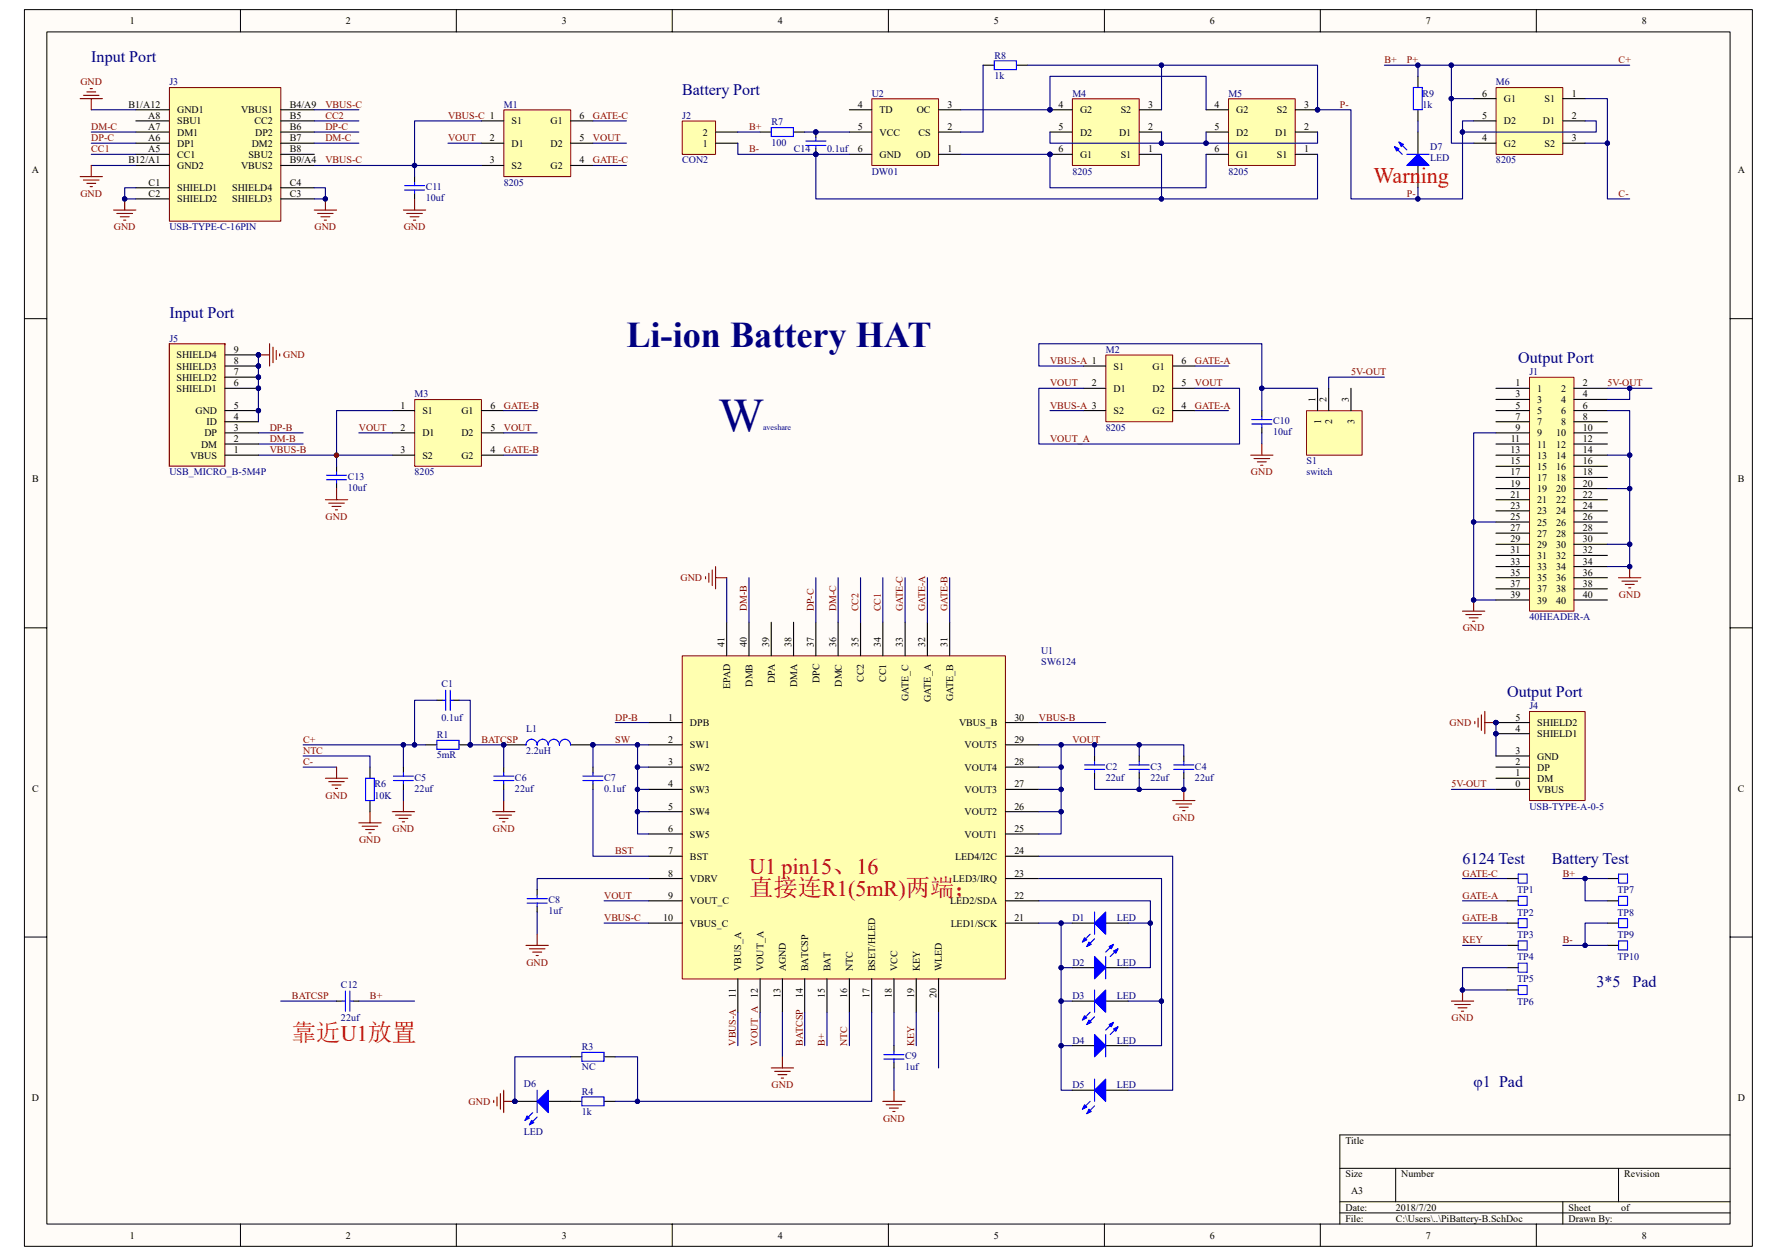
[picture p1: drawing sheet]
<svg xmlns="http://www.w3.org/2000/svg" width="297mm" height="210mm" viewBox="0 0 297 210" stroke-linecap="round" stroke-linejoin="round" font-family="sans-serif">
<path d="M4.1 1.6h288.8v206.8h-288.8z" fill="#fffcf8"/>
<path d="M4.1 1.6h288.8v206.8h-288.8z" fill="none" stroke="#000" stroke-width=".17"/>
<path d="M7.8 5.4h281.4v199.2h-281.4z" fill="#fffcf8"/>
<g fill="none" stroke="#000" stroke-width=".17">
<path d="M7.8 5.3h281.4v199.3h-281.4zM40.2 1.6v3.7M76.3 1.6v3.7M112.4 1.6v3.7M148.5 1.6v3.7M184.6 1.6v3.7M220.7 1.6v3.7M256.8 1.6v3.7M4.1 53.3h3.7M289.2 53.3h3.7M4.1 105h3.7M289.2 105h3.7"/>
<path d="M4.1 156.7h3.7M289.2 156.7h3.7M224 195.3h65.2M233.3 195.3v5.6M270.5 195.3v5.6M289.2 189.7h-65.2v14.9M40.2 204.6v3.8M76.3 204.6v3.8M112.4 204.6v3.8M148.5 204.6v3.8M184.6 204.6v3.8M220.7 204.6v3.8"/>
<path d="M224 200.9h65.2M224 202.8h65.2M256.8 204.6v3.8M261.2 200.9v3.7"/>
</g>
<circle cx="56.2" cy="76.1" r=".36" fill="#000080" stroke="#000080" stroke-width=".17"/>
<path d="M114.1 109.7h54v54h-54z" fill="#ffffb0"/>
<path d="M114 109.6h54.1v54.1h-54.1z" fill="none" stroke="#800000" stroke-width=".17"/>
<g fill="none" stroke="#000" stroke-width=".19">
<path d="M121.5 104v5.6M125.2 104v5.6M128.9 104v5.6M132.6 104v5.6M136.4 104v5.6M140.1 104v5.6M143.8 104v5.6M147.6 104v5.6M151.3 104v5.6M155 104v5.6M158.7 104v5.6M108.4 120.8h5.6"/>
<path d="M108.4 124.5h5.6M108.4 128.2h5.6M108.4 132h5.6M108.4 135.7h5.6M108.4 139.4h5.6M168.1 120.8h5.5M168.1 124.5h5.5M168.1 128.2h5.5M168.1 132h5.5M168.1 135.7h5.5M168.1 139.4h5.5M108.4 143.2h5.6"/>
<path d="M108.4 146.9h5.6M108.4 150.6h5.6M108.4 154.3h5.6M168.1 143.2h5.5M168.1 146.9h5.5M168.1 150.6h5.5M168.1 154.3h5.5M123.3 163.6v5.6M127.1 163.6v5.6M130.8 163.6v5.6M134.5 163.6v5.6M138.2 163.6v5.6"/>
<path d="M142 163.6v5.6M145.7 163.6v5.6M149.4 163.6v5.6M153.2 163.6v5.6M156.9 163.6v5.6"/>
</g>
<path d="M255.7 63.1h7.4v39.1h-7.4z" fill="#ffffb0"/>
<path d="M255.7 63.1h7.4v39.1h-7.4z" fill="none" stroke="#800000" stroke-width=".17"/>
<g fill="none" stroke="#000" stroke-width=".19">
<path d="M250.1 64.9h5.5M250.1 66.8h5.5M250.1 68.6h5.5M250.1 70.5h5.5M250.1 72.4h5.5M250.1 74.2h5.5M250.1 76.1h5.5M250.1 78h5.5M250.1 79.8h5.5M263.1 64.9h5.6M263.1 66.8h5.6M263.1 68.6h5.6"/>
<path d="M263.1 70.5h5.6M263.1 72.4h5.6M263.1 74.2h5.6M263.1 76.1h5.6M263.1 78h5.6M263.1 79.8h5.6M250.1 81.7h5.5M250.1 83.5h5.5M250.1 85.4h5.5M250.1 87.3h5.5M250.1 89.1h5.5M250.1 91h5.5"/>
<path d="M250.1 92.9h5.5M250.1 94.7h5.5M250.1 96.6h5.5M250.1 98.4h5.5M263.1 81.7h5.6M263.1 83.5h5.6M263.1 85.4h5.6M263.1 87.3h5.6M263.1 89.1h5.6M263.1 91h5.6M263.1 92.9h5.6M263.1 94.7h5.6"/>
<path d="M263.1 96.6h5.6M263.1 98.4h5.6M73 117.1h1M75.8 117.1h.9M250.1 100.3h5.5M263.1 100.3h5.6M71.2 124.5h1.8M76.7 124.5h1.9M84.2 124.5h3.7M95.4 124.5h3.7M99.1 128.2v1M99.1 131v1"/>
<path d="M95.4 176.7h1.9M101 176.7h1.8M95.4 184.1h1.9M101 184.1h1.8"/>
</g>
<g fill="none" stroke="#000080" stroke-width=".19">
<path d="M250.1 72.4h-3.8v14.9h3.8M268.7 68.6h3.7v7.5h-3.7M268.7 64.9h3.7v1.9h-3.7M272.4 76.1v5.6h-3.7M272.4 64.9h3.7M121.5 96.6v7.4M136.4 96.6v7.4M140.1 96.6v7.4M143.8 96.6v7.4M147.6 96.6v7.4M246.3 87.3v13h3.8M272.4 81.7v9.3h-3.7"/>
<path d="M272.4 91v3.7h-3.7M50.7 128.2h5.6M99.1 132v11.2h9.3M106.6 128.2v3.8h1.8M106.6 132v3.7h1.8M106.6 135.7v3.7h1.8M106.6 124.5h-7.5v3.7M108.4 124.5h-1.8v3.7h1.8M173.6 128.2h3.8M173.6 132h3.8M173.6 135.7h3.8M173.6 124.5h3.8v14.9h-3.8"/>
<path d="M177.4 124.5h20.5v1.9M183 130.1v1.9h14.9v-1.9M183 124.5v1.9M190.4 124.5v1.9M190.4 130.1v1.9M89.8 152.5v3.7M101 150.6h7.4M101 154.3h7.4M108.4 146.9h-18.6v1.8M173.6 150.6h18.7v3.7M173.6 146.9h20.6v27.9h-5.6M173.6 154.3h3.8"/>
<path d="M173.6 143.2h22.4v39.1h-7.4M179.2 154.3h-1.8v28h1.8M188.6 154.3h3.7v7.5h-3.7M95.4 176.7h-9.3v7.4M130.8 169.2v7.5M134.5 169.2v5.6M138.2 169.2v5.6M142 169.2v5.6M149.4 169.2v5.6M149.4 178.5v3.8M177.4 161.8h1.8M177.4 167.4h1.8"/>
<path d="M177.4 174.8h1.8M188.6 167.4h5.6"/>
</g>
<g fill="#000080" stroke="#000080" stroke-width=".17">
<circle cx="272.4" cy="76.1" r=".36"/>
<circle cx="272.4" cy="81.7" r=".36"/>
<circle cx="272.4" cy="91" r=".36"/>
<circle cx="272.4" cy="94.7" r=".36"/>
<circle cx="246.3" cy="87.3" r=".37"/>
<circle cx="246.3" cy="100.3" r=".37"/>
<circle cx="272.4" cy="64.9" r=".36"/>
<circle cx="78.6" cy="124.5" r=".36"/>
<circle cx="84.2" cy="124.5" r=".36"/>
<circle cx="99.1" cy="124.5" r=".36"/>
<circle cx="106.6" cy="128.2" r=".36"/>
<circle cx="106.6" cy="124.5" r=".36"/>
<circle cx="106.6" cy="132" r=".36"/>
<circle cx="106.6" cy="135.7" r=".36"/>
<circle cx="86.1" cy="184.1" r=".36"/>
<circle cx="177.4" cy="154.3" r=".36"/>
<circle cx="177.4" cy="161.8" r=".36"/>
<circle cx="177.4" cy="167.4" r=".36"/>
<circle cx="177.4" cy="174.8" r=".36"/>
<circle cx="192.3" cy="154.3" r=".36"/>
<circle cx="194.1" cy="167.4" r=".36"/>
<circle cx="177.4" cy="135.7" r=".36"/>
<circle cx="177.4" cy="132" r=".36"/>
<circle cx="177.4" cy="128.2" r=".36"/>
<circle cx="177.4" cy="124.5" r=".36"/>
<circle cx="183" cy="124.5" r=".36"/>
<circle cx="190.4" cy="124.5" r=".36"/>
<circle cx="197.9" cy="132" r=".36"/>
<circle cx="190.4" cy="132" r=".36"/>
</g>
<g fill="none" stroke="#800000" stroke-width=".19">
<path d="M117.9 96.4v.4M118.5 95.8v1.5M119.1 95.3v2.6M119.6 96.6h1.9M119.6 94.7v3.7M270.5 96.6h3.8M271.1 97.2h2.6M271.7 97.7h1.5M272.2 98.3h.4M272.4 94.7v1.9M244.5 102.2h3.7M245 102.7h2.6"/>
<path d="M245.6 103.3h1.5M246.1 103.9h.4M246.3 100.3v1.9M54.4 130.1h3.7M54.9 130.7h2.6M55.5 131.2h1.5M56.1 131.8h.3M56.3 128.2v1.9M65.6 135.7h3.7M66.1 136.3h2.6M66.7 136.8h1.5M67.2 137.4h.4"/>
<path d="M67.4 133.8v1.9M82.3 135.7h3.8M82.9 136.3h2.6M83.5 136.8h1.4M84 137.4h.4M84.2 133.8v1.9M196 133.8h3.7M196.6 134.4h2.6M197.1 135h1.5M197.7 135.5h.4M197.9 132v1.8M87.9 158.1h3.7"/>
<path d="M88.5 158.6h2.6M89 159.2h1.5M89.6 159.7h.4M89.8 156.2v1.9M128.9 178.5h3.7M129.5 179.1h2.6M130 179.7h1.5M130.8 176.7v1.8M82.5 184v.3M83.1 183.4v1.5M83.6 182.8v2.6M84.2 184.1h1.9"/>
<path d="M84.2 182.3v3.7M130.6 180.2h.4M147.6 184.1h3.7M148.1 184.7h2.6M148.7 185.3h1.5M149.2 185.8h.4M149.4 182.3v1.8"/>
</g>
<path d="M74 117.1h.5M74.5 115.4v3.4M75.3 117.1h.5M75.3 115.4v3.4M73 123.8h3.7v1.5h-3.7zM87.9 124.5a.94 .94 0 0 1 1-.9 .95 .95 0 0 1 .9 .9 .94 .94 0 0 1 .9-.9 .95 .95 0 0 1 .9 .9 .94 .94 0 0 1 1-.9 .95 .95 0 0 1 .9 .9 .93 .93 0 0 1 .9-.9 .93 .93 0 0 1 1 .9M97.4 129.8h3.4M97.4 130.5h3.4M99.1 129.2v.6M99.1 130.5v.5M97.3 175.9h3.7v1.5h-3.7zM97.3 183.4h3.7v1.5h-3.7z" fill="none" stroke="#00f" stroke-width=".19"/>
<path d="M84.2 18.4h11.2v11.1h-11.2z" fill="#ffffb0"/>
<path d="M84.2 18.4h11.2v11.1h-11.2z" fill="none" stroke="#800000" stroke-width=".17"/>
<path d="M80.5 23.9h3.7M80.5 20.2h3.7M80.5 27.7h3.7M95.4 23.9h3.7M95.4 20.2h3.7M95.4 27.7h3.7" fill="none" stroke="#000" stroke-width=".19"/>
<path d="M74.9 23.9h5.6M99.1 27.7h5.6M99.1 20.2h5.6M151.3 96.6v7.4" fill="none" stroke="#000080" stroke-width=".19"/>
<path d="M184.9 59.4h11.1v11.1h-11.1z" fill="#ffffb0"/>
<path d="M184.8 59.4h11.2v11.1h-11.2z" fill="none" stroke="#800000" stroke-width=".17"/>
<path d="M181.1 64.9h3.7M181.1 61.2h3.7M181.1 68.6h3.7M196 64.9h3.7M196 61.2h3.7M196 68.6h3.7" fill="none" stroke="#000" stroke-width=".19"/>
<path d="M175.5 68.6h5.6M181.1 64.9h-7.5v9.3h33.6v-9.3h-7.5M199.7 68.6h5.6M199.7 61.2h5.6M231.4 63.1h-9.3v1.8M155 96.6v7.4M67.4 124.5v3.7" fill="none" stroke="#000080" stroke-width=".19"/>
<circle cx="67.4" cy="124.5" r=".36" fill="#000080" stroke="#000080" stroke-width=".17"/>
<path d="M218.4 68.7h9.3v7.4h-9.3z" fill="#ffffb0"/>
<path d="M218.4 68.7h9.3v7.4h-9.3z" fill="none" stroke="#800000" stroke-width=".17"/>
<g fill="none" stroke="#000" stroke-width=".19">
<path d="M220.2 64.9v3.7M222.1 64.9v3.7M225.8 64.9v3.7M67.4 128.2v1M67.4 131v1M84.2 128.2v1M84.2 131v1M183 126.4v.9M183 129.2v.9M190.4 126.4v.9M190.4 129.2v.9M197.9 126.4v.9"/>
<path d="M197.9 129.2v.9M89.8 148.7v1M89.8 151.5v1M179.2 154.3h3.8M184.8 154.3h3.8M149.4 174.8v.9M149.4 177.6v.9"/>
</g>
<path d="M73 117.1h-3.7v7.4h-18.6M67.4 132v1.8M84.2 132v1.8M156.9 169.2v9.3" fill="none" stroke="#000080" stroke-width=".19"/>
<g fill="#000080" stroke="#000080" stroke-width=".17">
<circle cx="67.4" cy="124.5" r=".36"/>
<circle cx="69.3" cy="124.5" r=".36"/>
</g>
<g fill="none" stroke="#00f" stroke-width=".19">
<path d="M65.8 130.5h3.3M65.8 129.8h3.3M67.4 129.2v.6M67.4 130.5v.5M82.5 130.5h3.4M82.5 129.8h3.4M84.2 129.2v.6M84.2 130.5v.5M181.3 128.6h3.4M181.3 127.9h3.4M183 127.3v.6M183 128.6v.6"/>
<path d="M188.7 128.6h3.4M188.7 127.9h3.4M190.4 127.3v.6M190.4 128.6v.6M196.2 128.6h3.4M196.2 127.9h3.4M197.9 127.3v.6M197.9 128.6v.6M88.1 151h3.4M88.1 150.2h3.4M89.8 149.7v.5M89.8 151v.5"/>
<path d="M147.7 177.1h3.4M147.7 176.3h3.4M149.4 175.7v.6M149.4 177.1v.5"/>
</g>
<path d="M183 154.3l1.8-1.8v3.7z" fill="#00f"/>
<path d="M182.2 156.2l-1.3 1.3M183 157l-1.3 1.2M183 154.3l1.8-1.8v3.7z" fill="none" stroke="#00f" stroke-width=".19"/>
<path d="M181.3 156.8l.4 .3-.8 .4z" fill="#00f"/>
<path d="M181.3 156.8l.4 .3-.8 .4z" fill="none" stroke="#00f" stroke-width=".19"/>
<path d="M182 157.5l.4 .4-.7 .3z" fill="#00f"/>
<path d="M182 157.5l.4 .4-.7 .3zM183 152.5v3.7" fill="none" stroke="#00f" stroke-width=".19"/>
<path d="M179.2 167.4h3.8M184.8 167.4h3.8" fill="none" stroke="#000" stroke-width=".19"/>
<path d="M183 167.4l1.8-1.9v3.7z" fill="#00f"/>
<path d="M182.2 169.2l-1.3 1.3M183 170l-1.3 1.3M183 167.4l1.8-1.9v3.7z" fill="none" stroke="#00f" stroke-width=".19"/>
<path d="M181.3 169.8l.4 .4-.8 .3z" fill="#00f"/>
<path d="M181.3 169.8l.4 .4-.8 .3z" fill="none" stroke="#00f" stroke-width=".19"/>
<path d="M182 170.5l.4 .4-.7 .4z" fill="#00f"/>
<path d="M182 170.5l.4 .4-.7 .4zM183 165.5v3.7" fill="none" stroke="#00f" stroke-width=".19"/>
<path d="M179.2 182.3h3.8M184.8 182.3h3.8" fill="none" stroke="#000" stroke-width=".19"/>
<path d="M183 182.3l1.8-1.9v3.7z" fill="#00f"/>
<path d="M182.2 184.1l-1.3 1.3M183 184.9l-1.3 1.3M183 182.3l1.8-1.9v3.7z" fill="none" stroke="#00f" stroke-width=".19"/>
<path d="M181.3 184.7l.4 .4-.8 .3z" fill="#00f"/>
<path d="M181.3 184.7l.4 .4-.8 .3z" fill="none" stroke="#00f" stroke-width=".19"/>
<path d="M182 185.4l.4 .4-.7 .4z" fill="#00f"/>
<path d="M182 185.4l.4 .4-.7 .4zM183 180.4v3.7" fill="none" stroke="#00f" stroke-width=".19"/>
<path d="M179.2 174.8h3.8M184.8 174.8h3.8" fill="none" stroke="#000" stroke-width=".19"/>
<path d="M183 173l1.8 1.8-1.8 1.9z" fill="#00f"/>
<path d="M183 173l1.8 1.8-1.8 1.9zM186.1 170.9l-1.3 1.3M186.9 171.7l-1.3 1.3" fill="none" stroke="#00f" stroke-width=".19"/>
<path d="M186.1 172l.8-.3-.4 .7z" fill="#00f"/>
<path d="M186.1 172l.8-.3-.4 .7z" fill="none" stroke="#00f" stroke-width=".19"/>
<path d="M185.4 171.3l.7-.4-.3 .8z" fill="#00f"/>
<path d="M184.8 173v3.7M185.4 171.3l.7-.4-.3 .8z" fill="none" stroke="#00f" stroke-width=".19"/>
<path d="M179.2 161.8h3.8M184.8 161.8h3.8" fill="none" stroke="#000" stroke-width=".19"/>
<path d="M183 159.9l1.8 1.9-1.8 1.8z" fill="#00f"/>
<path d="M183 159.9l1.8 1.9-1.8 1.8zM186.1 157.9l-1.3 1.3M186.9 158.6l-1.3 1.3" fill="none" stroke="#00f" stroke-width=".19"/>
<path d="M186.1 159l.8-.4-.4 .8z" fill="#00f"/>
<path d="M186.1 159l.8-.4-.4 .8z" fill="none" stroke="#00f" stroke-width=".19"/>
<path d="M185.4 158.2l.7-.3-.3 .7z" fill="#00f"/>
<path d="M184.8 159.9v3.7M185.4 158.2l.7-.3-.3 .7z" fill="none" stroke="#00f" stroke-width=".19"/>
<path d="M86.1 184.1h3.7M91.6 184.1h3.8" fill="none" stroke="#000" stroke-width=".19"/>
<circle cx="86.1" cy="184.1" r=".36" fill="#000080" stroke="#000080" stroke-width=".17"/>
<path d="M89.8 184.1l1.8-1.8v3.7z" fill="#00f"/>
<path d="M89 186l-1.2 1.3M89.8 184.1l1.8-1.8v3.7zM89.8 186.8l-1.3 1.2" fill="none" stroke="#00f" stroke-width=".19"/>
<path d="M88.1 186.6l.4 .3-.7 .4z" fill="#00f"/>
<path d="M88.1 186.6l.4 .3-.7 .4z" fill="none" stroke="#00f" stroke-width=".19"/>
<path d="M88.9 187.3l.3 .4-.7 .3z" fill="#00f"/>
<path d="M88.9 187.3l.3 .4-.7 .3zM89.8 182.3v3.7" fill="none" stroke="#00f" stroke-width=".19"/>
<circle cx="86.1" cy="184.1" r=".36" fill="#000080" stroke="#000080" stroke-width=".17"/>
<path d="M28.3 14.7h18.6v22.3h-18.6z" fill="#ffffb0"/>
<path d="M28.3 14.6h18.6v22.4h-18.6z" fill="none" stroke="#800000" stroke-width=".17"/>
<g fill="none" stroke="#000" stroke-width=".19">
<path d="M22.7 18.4h5.6M46.9 18.4h5.6M22.7 20.2h5.6M22.7 22.1h5.6M22.7 23.9h5.6M22.7 25.8h5.6M22.7 31.4h5.6M22.7 33.3h5.6M22.7 27.7h5.6M46.9 20.2h5.6M46.9 22.1h5.6M46.9 23.9h5.6"/>
<path d="M46.9 25.8h5.6M46.9 31.4h5.6M46.9 33.3h5.6M46.9 27.7h5.6M69.3 29.5v1M69.3 32.3v1M210.9 68.6v1M210.9 71.4v1M61.8 128.2v1.9M61.8 133.8v1.9M251.9 146.9h1.9M251.9 150.6h1.9"/>
<path d="M251.9 154.3h1.9M251.9 158.1h1.9M268.7 146.9h1.8M268.7 150.6h1.8M268.7 154.3h1.8M268.7 158.1h1.8M56.3 167.4h.9M59.1 167.4h.9"/>
</g>
<g fill="none" stroke="#000080" stroke-width=".19">
<path d="M15.3 18.4h7.4M52.5 18.4h7.5M15.3 23.9h7.4M15.3 25.8h7.4M15.3 27.7h7.4M15.3 22.1h7.4M22.7 31.4h-1.9v1.9h1.9M52.5 31.4h1.9v1.9h-1.9M52.5 23.9h7.5M52.5 22.1h7.5M52.5 20.2h7.5M99.1 23.9h5.6"/>
<path d="M43.2 74.2h7.5M43.2 72.4h7.5M181.1 61.2h-7.5v-3.7h37.3v7.4M210.9 72.4v1.8M220.2 64.9h-9.3v3.7M125.2 96.6v7.4M158.7 96.6v7.4M76.7 117.1h1.9v7.4h5.6v3.7M50.7 126.4h11.1v1.8M69.3 124.5h1.9M102.8 120.8h5.6M244.5 146.9h7.4"/>
<path d="M244.5 150.6h7.4M244.5 154.3h7.4M244.5 158.1h7.4M261.2 146.9h7.5M265 146.9v3.7h3.7M46.9 167.4h9.4M60 167.4h9.3M123.3 169.2v5.6M127.1 169.2v5.6M153.2 169.2v5.6"/>
</g>
<g fill="none" stroke="#800000" stroke-width=".19">
<path d="M13.4 16.5h3.7M13.9 15.9h2.6M14.5 15.4h1.5M15.1 14.8h.3M15.3 16.5v1.9M13.4 29.5h3.7M13.9 30.1h2.6M14.5 30.6h1.5M15.1 31.2h.3M15.3 27.7v1.8M19 35.1h3.7M19.5 35.7h2.7"/>
<path d="M20.1 36.2h1.5M20.7 36.8h.3M20.8 33.3v1.8M52.5 35.1h3.8M53.1 35.7h2.6M53.6 36.2h1.5M54.2 36.8h.4M54.4 33.3v1.8M67.4 35.1h3.8M68 35.7h2.6M68.6 36.2h1.4M69.1 36.8h.4"/>
<path d="M69.3 33.3v1.8M43.2 59.3h1.9M45.1 57.5v3.7M45.6 58v2.6M46.2 58.6v1.5M46.8 59.2v.3M209.1 76.1h3.7M209.6 76.7h2.6M210.2 77.2h1.5M210.7 77.8h.4M210.9 74.2v1.9M60 137.6h3.7"/>
<path d="M60.5 138.1h2.6M61.1 138.7h1.5M61.7 139.3h.3M61.8 135.7v1.9M242.6 167.4h3.7M243.2 167.9h2.6M243.7 168.5h1.5M244.3 169.1h.4M244.5 165.5v1.9"/>
</g>
<g fill="#000080" stroke="#000080" stroke-width=".17">
<circle cx="20.8" cy="33.3" r=".37"/>
<circle cx="54.4" cy="33.3" r=".36"/>
<circle cx="265" cy="146.9" r=".36"/>
<circle cx="244.5" cy="165.5" r=".36"/>
<circle cx="69.3" cy="124.5" r=".36"/>
<circle cx="78.6" cy="124.5" r=".36"/>
<circle cx="84.2" cy="124.5" r=".36"/>
<circle cx="210.9" cy="64.9" r=".36"/>
<circle cx="43.2" cy="59.3" r=".36"/>
</g>
<g fill="none" stroke="#00f" stroke-width=".19">
<path d="M67.6 31.8h3.4M67.6 31h3.4M69.3 30.5v.5M69.3 31.8v.5M209.3 70.9h3.3M209.3 70.1h3.3M210.9 69.6v.5M210.9 70.9v.5M61.1 130.1h1.5v3.7h-1.5zM253.8 146.1h1.5v1.5h-1.5zM253.8 149.9h1.5v1.5h-1.5zM253.8 153.6h1.5v1.5h-1.5z"/>
<path d="M253.8 157.3h1.5v1.5h-1.5zM270.5 146.1h1.6v1.5h-1.6zM270.5 157.3h1.6v1.5h-1.6zM270.5 149.9h1.6v1.5h-1.6zM270.5 153.6h1.6v1.5h-1.6zM57.2 167.4h.5M57.7 165.7v3.4M58.5 167.4h.6M58.5 165.7v3.4"/>
</g>
<path d="M69.3 66.8h11.2v11.2h-11.2z" fill="#ffffb0"/>
<path d="M69.3 66.8h11.2v11.2h-11.2z" fill="none" stroke="#800000" stroke-width=".17"/>
<path d="M65.6 72.4h3.7M65.6 68.6h3.7M65.6 76.1h3.7M80.5 72.4h3.7M80.5 68.6h3.7M80.5 76.1h3.7" fill="none" stroke="#000" stroke-width=".19"/>
<path d="M43.2 76.1h22.4M60 72.4h5.6M84.2 68.6h5.6M84.2 76.1h5.6M84.2 72.4h5.6M242.6 132h7.5M250.1 120.8v5.6" fill="none" stroke="#000080" stroke-width=".19"/>
<g fill="#000080" stroke="#000080" stroke-width=".17">
<circle cx="250.1" cy="122.7" r=".36"/>
<circle cx="250.1" cy="120.8" r=".36"/>
</g>
<path d="M247.6 119.5v2.6M248.2 118.9v3.8M246.5 120.6v.4M247.1 120.1v1.5M248.2 120.8h1.9" fill="none" stroke="#800000" stroke-width=".19"/>
<path d="M28.3 57.5v20.4h9.3v-20.4z" fill-rule="evenodd" fill="#ffffb0" stroke="#800000" stroke-width=".19"/>
<path d="M37.6 59.3h5.6M37.6 76.1h5.6M37.6 74.2h5.6M37.6 72.4h5.6M37.6 70.5h5.6M37.6 68.6h5.6M37.6 64.9h5.6M37.6 63.1h5.6M37.6 61.2h5.6M56.3 78v.9M56.3 80.8v.9" fill="none" stroke="#000" stroke-width=".19"/>
<g fill="#000080" stroke="#000080" stroke-width=".17">
<circle cx="43.2" cy="68.6" r=".36"/>
<circle cx="43.2" cy="64.9" r=".36"/>
<circle cx="43.2" cy="63.1" r=".36"/>
<circle cx="43.2" cy="61.2" r=".36"/>
<circle cx="43.2" cy="59.3" r=".36"/>
</g>
<path d="M43.2 59.3v11.2M65.6 68.6h-9.3v9.4" fill="none" stroke="#000080" stroke-width=".19"/>
<path d="M54.6 79.5h3.3M56.3 78.9v.6M54.6 80.2h3.3M56.3 80.2v.6" fill="none" stroke="#00f" stroke-width=".19"/>
<path d="M54.4 83.5h3.7M54.9 84.1h2.6M55.5 84.7h1.5M56.1 85.2h.3M56.3 81.7v1.8" fill="none" stroke="#800000" stroke-width=".19"/>
<circle cx="56.2" cy="76.1" r=".36" fill="#800000" stroke="#800000" stroke-width=".17"/>
<path d="M255.7 119h9.3v14.8h-9.3z" fill="#ffffb0"/>
<path d="M255.7 119h9.3v14.8h-9.3z" fill="none" stroke="#800000" stroke-width=".17"/>
<path d="M250.1 132h5.5M250.1 130.1h5.5M250.1 128.2h5.5M250.1 126.4h5.5M250.1 122.7h5.5M250.1 120.8h5.5" fill="none" stroke="#000" stroke-width=".19"/>
<g fill="#000080" stroke="#000080" stroke-width=".17">
<circle cx="250.1" cy="122.7" r=".36"/>
<circle cx="250.1" cy="120.8" r=".36"/>
</g>
<path d="M173.6 120.8h11.2" fill="none" stroke="#000080" stroke-width=".19"/>
<path d="M179.3 16.5h11.1v11.2h-11.1z" fill="#ffffb0"/>
<path d="M179.3 16.5h11.1v11.2h-11.1z" fill="none" stroke="#800000" stroke-width=".17"/>
<path d="M175.5 18.4h3.7M190.4 18.4h3.8M175.5 22.1h3.7M175.5 25.8h3.7M190.4 22.1h3.8M190.4 25.8h3.8" fill="none" stroke="#000" stroke-width=".19"/>
<g fill="#000080" stroke="#000080" stroke-width=".17">
<circle cx="175.5" cy="25.8" r=".36"/>
<circle cx="175.5" cy="18.3" r=".36"/>
</g>
<path d="M205.4 16.5h11.1v11.2h-11.1z" fill="#ffffb0"/>
<path d="M205.4 16.5h11.1v11.2h-11.1z" fill="none" stroke="#800000" stroke-width=".17"/>
<path d="M201.6 18.4h3.7M216.5 18.4h3.7M201.6 22.1h3.7M201.6 25.8h3.7M216.5 22.1h3.7M216.5 25.8h3.7" fill="none" stroke="#000" stroke-width=".19"/>
<circle cx="220.2" cy="18.3" r=".36" fill="#000080" stroke="#000080" stroke-width=".17"/>
<path d="M145.8 16.5h11.1v11.2h-11.1z" fill="#ffffb0"/>
<path d="M145.7 16.5h11.2v11.2h-11.2z" fill="none" stroke="#800000" stroke-width=".17"/>
<path d="M142 18.4h3.7M156.9 18.4h3.7M142 22.1h3.7M142 25.8h3.7M156.9 22.1h3.7M156.9 25.8h3.7" fill="none" stroke="#000" stroke-width=".19"/>
<path d="M250.1 14.7h11.1v11.1h-11.1z" fill="#ffffb0"/>
<path d="M250.1 14.6h11.1v11.2h-11.1z" fill="none" stroke="#800000" stroke-width=".17"/>
<g fill="none" stroke="#000" stroke-width=".19">
<path d="M164.3 10.9h1.9M169.9 10.9h1.9M237 12.8v1.8M237 18.4v1.8M246.3 16.5h3.8M261.2 16.5h3.8M127.1 22.1h1.8M132.6 22.1h1.9M136.4 22.1v.9M136.4 24.9v.9M237 22.1v3.7M237 27.7v3.7"/>
<path d="M246.3 20.2h3.8M246.3 23.9h3.8M261.2 20.2h3.8M261.2 23.9h3.8"/>
</g>
<g fill="#000080" stroke="#000080" stroke-width=".17">
<circle cx="136.4" cy="25.8" r=".36"/>
<circle cx="136.4" cy="22.1" r=".36"/>
<circle cx="69.3" cy="27.7" r=".37"/>
<circle cx="106.6" cy="184.1" r=".36"/>
<circle cx="201.6" cy="23.9" r=".37"/>
<circle cx="194.1" cy="23.9" r=".36"/>
<circle cx="194.1" cy="33.3" r=".36"/>
<circle cx="175.5" cy="18.3" r=".36"/>
<circle cx="175.5" cy="25.8" r=".36"/>
<circle cx="242.6" cy="16.5" r=".36"/>
<circle cx="268.7" cy="23.9" r=".36"/>
</g>
<path d="M166.2 10.2h3.7v1.4h-3.7zM236.3 14.6h1.4v3.7h-1.4zM128.9 21.3h3.7v1.5h-3.7zM134.7 23.6h3.4M134.7 24.3h3.4M136.4 23v.6M136.4 24.3v.6" fill="none" stroke="#00f" stroke-width=".19"/>
<g fill="none" stroke="#000080" stroke-width=".19">
<path d="M160.6 18.4h14.9v-5.6h26.1v5.6M246.3 16.5h-3.7v7.4h3.7M265 16.5h3.7v7.4h-3.7M52.5 27.7h16.8v1.8M80.5 20.2h-11.2v7.5h11.2M134.5 22.1h7.5M160.6 25.8h14.9v5.6h26.1v-5.6M175.5 22.1v1.8h44.7v-1.8M194.2 25.8v7.5h26v-7.5M194.2 22.1v1.8M201.6 22.1v1.8M102.8 176.7h3.8v7.4"/>
<path d="M145.7 169.2v14.9h-42.9"/>
</g>
<path d="M235.2 27.7l1.8-1.9 1.9 1.9z" fill="#00f"/>
<path d="M233.1 24.5l1.3 1.3M233.8 23.7l1.4 1.4M235.2 27.7l1.8-1.9 1.9 1.9z" fill="none" stroke="#00f" stroke-width=".19"/>
<path d="M233.8 23.7l.8 .4-.4 .4z" fill="#00f"/>
<path d="M233.8 23.7l.8 .4-.4 .4z" fill="none" stroke="#00f" stroke-width=".19"/>
<path d="M233.1 24.5l.7 .4-.3 .4z" fill="#00f"/>
<path d="M233.1 24.5l.7 .4-.3 .4zM235.2 25.8h3.7" fill="none" stroke="#00f" stroke-width=".19"/>
<path d="M164.3 10.9v11.2h-3.7M171.8 10.9h22.4M231.4 10.9h5.6v1.9M237 10.9h5.6v5.6M242.6 10.9h29.8M136.4 25.8v7.5h57.8M237 20.2v1.9M244.5 22.1v11.2h-7.5M246.3 20.2h-1.8v1.9h22.3v-1.9h-1.8M268.7 23.9v9.4h3.7" fill="none" stroke="#000080" stroke-width=".19"/>
<g fill="#000080" stroke="#000080" stroke-width=".17">
<circle cx="237" cy="10.9" r=".36"/>
<circle cx="136.4" cy="25.8" r=".36"/>
<circle cx="194.1" cy="33.3" r=".36"/>
<circle cx="244.5" cy="22.1" r=".36"/>
<circle cx="237" cy="33.3" r=".36"/>
<circle cx="268.7" cy="23.9" r=".36"/>
<circle cx="242.6" cy="10.9" r=".36"/>
<circle cx="242.6" cy="16.5" r=".36"/>
<circle cx="194.1" cy="10.9" r=".36"/>
</g>
<path d="M114.1 20.3h5.5v5.5h-5.5z" fill="#ffffb0"/>
<path d="M114 20.2h5.6v5.6h-5.6z" fill="none" stroke="#800000" stroke-width=".17"/>
<path d="M119.6 23.9h3.7M119.6 22.1h3.7M251.9 161.8h1.9M251.9 165.5h1.9" fill="none" stroke="#000" stroke-width=".19"/>
<path d="M194.2 18.4v-7.5h26v7.5h5.6v14.9h11.2v-1.9M123.3 22.1h3.8M123.3 23.9v1.9h18.7M261.2 158.1h3.8M268.7 154.3h-3.7v3.8h3.7M251.9 161.8h-7.4v3.7h7.4" fill="none" stroke="#000080" stroke-width=".19"/>
<g fill="#000080" stroke="#000080" stroke-width=".17">
<circle cx="136.4" cy="25.8" r=".36"/>
<circle cx="194.1" cy="10.9" r=".36"/>
<circle cx="220.2" cy="18.3" r=".36"/>
<circle cx="237" cy="33.3" r=".36"/>
<circle cx="244.5" cy="165.5" r=".36"/>
<circle cx="265" cy="158.1" r=".36"/>
</g>
<path d="M253.8 161h1.5v1.5h-1.5zM253.8 164.8h1.5v1.5h-1.5z" fill="none" stroke="#00f" stroke-width=".19"/>
<text font-size="8.1" fill="#000080" x="120.1" y="72.2">W</text>
<text font-size="6.1" fill="#000080" x="104.7" y="58">Li-ion Battery HAT</text>
<g font-size="4.1" fill="#f00">
<text x="125.2" y="149.8">直接连R1(5mR)两端；</text>
<text x="48.8" y="174">靠近U1放置</text>
</g>
<g font-size="3.7" fill="#f00">
<text x="229.6" y="30.6">Warning</text>
<text x="125.2" y="146.1">U1 pin15、16</text>
</g>
<g font-size="2.7" fill="#000080">
<text x="15.3" y="10.3">Input Port</text>
<text x="114" y="15.9">Battery Port</text>
<text x="28.3" y="53.2">Input Port</text>
<text x="253.8" y="60.6">Output Port</text>
<text x="251.9" y="116.5">Output Port</text>
<text x="244.5" y="144.4">6124 Test</text>
<text x="259.4" y="144.4">Battery Test</text>
<text x="266.8" y="164.9">3*5</text>
<text x="272.9" y="164.9">Pad</text>
<text x="246.3" y="181.7">φ1 Pad</text>
</g>
<g font-size="1.7">
<text x="21.7" y="4">1</text>
<text x="57.8" y="4">2</text>
<text x="93.9" y="4">3</text>
<text x="130" y="4">4</text>
<text x="166.1" y="4">5</text>
<text x="202.2" y="4">6</text>
<text x="238.4" y="4">7</text>
<text x="274.4" y="4">8</text>
<text x="247.7" y="16.2">6</text>
<text x="251.4" y="17.1">G1</text>
<text x="258.2" y="17.1">S1</text>
<text x="262.7" y="16.2">1</text>
<text x="21.5" y="18">B1/A12</text>
<text x="24.8" y="19.9">A8</text>
<text x="24.8" y="21.7">A7</text>
<text x="24.8" y="23.6">A6</text>
<text x="29.6" y="18.9">GND1</text>
<text x="29.6" y="20.8">SBU1</text>
<text x="29.6" y="22.7">DM1</text>
<text x="40.3" y="18.9">VBUS1</text>
<text x="42.5" y="20.8">CC2</text>
<text x="42.6" y="22.7">DP2</text>
<text x="48.4" y="21.7">B6</text>
<text x="48.4" y="18">B4/A9</text>
<text x="48.4" y="19.9">B5</text>
<text x="48.4" y="23.6">B7</text>
<text x="81.9" y="23.6">2</text>
<text x="85.5" y="20.8">S1</text>
<text x="92" y="20.8">G1</text>
<text x="96.9" y="23.6">5</text>
<text x="96.9" y="19.9">6</text>
<text x="117.5" y="22.7">2</text>
<text x="143.4" y="21.7">5</text>
<text x="143.4" y="18">4</text>
<text x="147" y="22.7">VCC</text>
<text x="147" y="18.9">TD</text>
<text x="153.2" y="18.9">OC</text>
<text x="153.5" y="22.7">CS</text>
<text x="158.4" y="18">3</text>
<text x="158.4" y="21.7">2</text>
<text x="176.9" y="21.7">5</text>
<text x="176.9" y="18">4</text>
<text x="180.5" y="22.7">D2</text>
<text x="180.5" y="18.9">G2</text>
<text x="187.1" y="22.7">D1</text>
<text x="187.3" y="18.9">S2</text>
<text x="191.9" y="18">3</text>
<text x="191.9" y="21.7">2</text>
<text x="203" y="21.7">5</text>
<text x="203" y="18">4</text>
<text x="206.6" y="22.7">D2</text>
<text x="206.6" y="18.9">G2</text>
<text x="213.2" y="22.7">D1</text>
<text x="213.4" y="18.9">S2</text>
<text x="218" y="18">3</text>
<text x="218" y="21.7">2</text>
<text x="247.7" y="19.9">5</text>
<text x="247.7" y="23.6">4</text>
<text x="251.4" y="20.8">D2</text>
<text x="257.9" y="20.8">D1</text>
<text x="262.7" y="23.6">3</text>
<text x="262.7" y="19.9">2</text>
<text x="5.3" y="29">A</text>
<text x="21.5" y="27.3">B12/A1</text>
<text x="24.8" y="25.5">A5</text>
<text x="29.6" y="24.5">DP1</text>
<text x="29.6" y="26.4">CC1</text>
<text x="29.6" y="28.3">GND2</text>
<text x="40.3" y="28.3">VBUS2</text>
<text x="41.5" y="26.4">SBU2</text>
<text x="42.1" y="24.5">DM2</text>
<text x="48.4" y="27.3">B9/A4</text>
<text x="48.4" y="25.5">B8</text>
<text x="81.9" y="27.3">3</text>
<text x="85.5" y="28.3">S2</text>
<text x="85.5" y="24.5">D1</text>
<text x="92" y="24.5">D2</text>
<text x="92" y="28.3">G2</text>
<text x="96.9" y="27.3">4</text>
<text x="117.5" y="24.5">1</text>
<text x="143.4" y="25.5">6</text>
<text x="147" y="26.4">GND</text>
<text x="153.2" y="26.4">OD</text>
<text x="158.4" y="25.5">1</text>
<text x="176.9" y="25.5">6</text>
<text x="180.5" y="26.4">G1</text>
<text x="187.3" y="26.4">S1</text>
<text x="191.9" y="25.5">1</text>
<text x="203" y="25.5">6</text>
<text x="206.6" y="26.4">G1</text>
<text x="213.4" y="26.4">S1</text>
<text x="218" y="25.5">1</text>
<text x="251.4" y="24.5">G2</text>
<text x="258.2" y="24.5">S2</text>
<text x="290.5" y="29">A</text>
<text x="24.8" y="31.1">C1</text>
<text x="24.8" y="32.9">C2</text>
<text x="29.6" y="32">SHIELD1</text>
<text x="29.6" y="33.8">SHIELD2</text>
<text x="38.8" y="33.8">SHIELD3</text>
<text x="38.8" y="32">SHIELD4</text>
<text x="48.4" y="32.9">C3</text>
<text x="48.4" y="31.1">C4</text>
<text x="29.5" y="59.9">SHIELD4</text>
<text x="39.1" y="59">9</text>
<text x="29.5" y="65.5">SHIELD1</text>
<text x="29.5" y="63.6">SHIELD2</text>
<text x="29.5" y="61.8">SHIELD3</text>
<text x="39.1" y="64.6">6</text>
<text x="39.1" y="62.7">7</text>
<text x="39.1" y="60.9">8</text>
<text x="182.5" y="64.6">2</text>
<text x="186.2" y="61.8">S1</text>
<text x="186.2" y="65.5">D1</text>
<text x="192.7" y="65.5">D2</text>
<text x="192.7" y="61.8">G1</text>
<text x="197.5" y="64.6">5</text>
<text x="197.5" y="60.9">6</text>
<text x="253.3" y="64.6">1</text>
<text x="257" y="65.5">1</text>
<text x="261" y="65.5">2</text>
<text x="264.6" y="64.6">2</text>
<text x="32.7" y="69.2">GND</text>
<text x="34.5" y="71.1">ID</text>
<text x="39.1" y="70.2">4</text>
<text x="39.1" y="68.3">5</text>
<text x="67" y="68.3">1</text>
<text x="70.6" y="69.2">S1</text>
<text x="77.1" y="69.2">G1</text>
<text x="82" y="68.3">6</text>
<text x="186.2" y="69.2">S2</text>
<text x="192.7" y="69.2">G2</text>
<text x="197.5" y="68.3">4</text>
<text x="219.9" y="67.2" transform="rotate(-90 219.9 67.2)">1</text>
<text x="220.8" y="70.8" transform="rotate(-90 220.8 70.8)">1</text>
<text x="221.8" y="67.2" transform="rotate(-90 221.8 67.2)">2</text>
<text x="222.7" y="70.8" transform="rotate(-90 222.7 70.8)">2</text>
<text x="225.5" y="67.2" transform="rotate(-90 225.5 67.2)">3</text>
<text x="226.4" y="70.8" transform="rotate(-90 226.4 70.8)">3</text>
<text x="253.3" y="66.4">3</text>
<text x="253.3" y="68.3">5</text>
<text x="253.3" y="70.2">7</text>
<text x="257" y="67.4">3</text>
<text x="257" y="69.2">5</text>
<text x="257" y="71.1">7</text>
<text x="261" y="67.4">4</text>
<text x="261" y="69.2">6</text>
<text x="261" y="71.1">8</text>
<text x="264.6" y="66.4">4</text>
<text x="264.6" y="68.3">6</text>
<text x="264.6" y="70.2">8</text>
<text x="31.8" y="76.7">VBUS</text>
<text x="33.6" y="74.8">DM</text>
<text x="34.2" y="73">DP</text>
<text x="39.1" y="75.8">1</text>
<text x="39.1" y="73.9">2</text>
<text x="39.1" y="72">3</text>
<text x="67" y="75.8">3</text>
<text x="67" y="72">2</text>
<text x="70.6" y="76.7">S2</text>
<text x="70.6" y="73">D1</text>
<text x="77.1" y="73">D2</text>
<text x="77.1" y="76.7">G2</text>
<text x="82" y="72">5</text>
<text x="82" y="75.8">4</text>
<text x="252.5" y="75.8">13</text>
<text x="252.5" y="77.6">15</text>
<text x="252.5" y="73.9">11</text>
<text x="253.3" y="72">9</text>
<text x="257" y="73">9</text>
<text x="257" y="74.8">11</text>
<text x="257" y="76.7">13</text>
<text x="260.1" y="73">10</text>
<text x="260.1" y="74.8">12</text>
<text x="260.1" y="76.7">14</text>
<text x="264.6" y="72">10</text>
<text x="264.6" y="73.9">12</text>
<text x="264.6" y="75.8">14</text>
<text x="264.6" y="77.6">16</text>
<text x="5.4" y="80.6">B</text>
<text x="252.5" y="79.5">17</text>
<text x="252.5" y="81.3">19</text>
<text x="252.5" y="83.2">21</text>
<text x="257" y="78.5">15</text>
<text x="257" y="80.4">17</text>
<text x="257" y="82.3">19</text>
<text x="260.1" y="78.5">16</text>
<text x="260.1" y="80.4">18</text>
<text x="260.1" y="82.3">20</text>
<text x="264.6" y="79.5">18</text>
<text x="264.6" y="81.3">20</text>
<text x="264.6" y="83.2">22</text>
<text x="290.5" y="80.6">B</text>
<text x="252.5" y="85.1">23</text>
<text x="252.5" y="86.9">25</text>
<text x="252.5" y="88.8">27</text>
<text x="257" y="84.1">21</text>
<text x="257" y="86">23</text>
<text x="257" y="87.9">25</text>
<text x="257" y="89.7">27</text>
<text x="260.1" y="84.1">22</text>
<text x="260.1" y="86">24</text>
<text x="260.1" y="87.9">26</text>
<text x="260.1" y="89.7">28</text>
<text x="264.6" y="85.1">24</text>
<text x="264.6" y="86.9">26</text>
<text x="264.6" y="88.8">28</text>
<text x="252.5" y="90.7">29</text>
<text x="252.5" y="92.5">31</text>
<text x="252.5" y="94.4">33</text>
<text x="257" y="91.6">29</text>
<text x="257" y="93.5">31</text>
<text x="257" y="95.3">33</text>
<text x="260.1" y="91.6">30</text>
<text x="260.1" y="93.5">32</text>
<text x="260.1" y="95.3">34</text>
<text x="264.6" y="90.7">30</text>
<text x="264.6" y="92.5">32</text>
<text x="264.6" y="94.4">34</text>
<text x="252.5" y="96.2">35</text>
<text x="252.5" y="98.1">37</text>
<text x="252.5" y="100">39</text>
<text x="257" y="97.2">35</text>
<text x="257" y="99">37</text>
<text x="257" y="100.9">39</text>
<text x="260.1" y="97.2">36</text>
<text x="260.1" y="99">38</text>
<text x="260.1" y="100.9">40</text>
<text x="264.6" y="96.2">36</text>
<text x="264.6" y="98.1">38</text>
<text x="264.6" y="100">40</text>
<text x="121.1" y="108.1" transform="rotate(-90 121.1 108.1)">41</text>
<text x="124.8" y="108.1" transform="rotate(-90 124.8 108.1)">40</text>
<text x="128.6" y="108.1" transform="rotate(-90 128.6 108.1)">39</text>
<text x="132.3" y="108.1" transform="rotate(-90 132.3 108.1)">38</text>
<text x="136" y="108.1" transform="rotate(-90 136 108.1)">37</text>
<text x="139.8" y="108.1" transform="rotate(-90 139.8 108.1)">36</text>
<text x="143.5" y="108.1" transform="rotate(-90 143.5 108.1)">35</text>
<text x="147.2" y="108.1" transform="rotate(-90 147.2 108.1)">34</text>
<text x="150.9" y="108.1" transform="rotate(-90 150.9 108.1)">33</text>
<text x="154.7" y="108.1" transform="rotate(-90 154.7 108.1)">32</text>
<text x="158.4" y="108.1" transform="rotate(-90 158.4 108.1)">31</text>
<text x="122" y="115.2" transform="rotate(-90 122 115.2)">EPAD</text>
<text x="125.8" y="114.8" transform="rotate(-90 125.8 114.8)">DMB</text>
<text x="129.5" y="114.2" transform="rotate(-90 129.5 114.2)">DPA</text>
<text x="133.2" y="114.9" transform="rotate(-90 133.2 114.9)">DMA</text>
<text x="137" y="114.2" transform="rotate(-90 137 114.2)">DPC</text>
<text x="140.7" y="114.8" transform="rotate(-90 140.7 114.8)">DMC</text>
<text x="144.4" y="114" transform="rotate(-90 144.4 114)">CC2</text>
<text x="148.1" y="114" transform="rotate(-90 148.1 114)">CC1</text>
<text x="151.9" y="117.2" transform="rotate(-90 151.9 117.2)">GATE_C</text>
<text x="155.6" y="117.3" transform="rotate(-90 155.6 117.3)">GATE_A</text>
<text x="159.3" y="117.2" transform="rotate(-90 159.3 117.2)">GATE_B</text>
<text x="111.7" y="120.5">1</text>
<text x="111.7" y="124.2">2</text>
<text x="115.3" y="121.4">DPB</text>
<text x="115.3" y="125.1">SW1</text>
<text x="160.3" y="121.4">VBUS_B</text>
<text x="161.2" y="125.1">VOUT5</text>
<text x="169.6" y="120.5">30</text>
<text x="169.6" y="124.2">29</text>
<text x="253.3" y="122.3">4</text>
<text x="253.3" y="120.5">5</text>
<text x="257" y="123.3">SHIELD1</text>
<text x="257" y="121.4">SHIELD2</text>
<text x="111.7" y="127.9">3</text>
<text x="111.7" y="131.6">4</text>
<text x="115.3" y="128.8">SW2</text>
<text x="161.2" y="128.8">VOUT4</text>
<text x="169.6" y="131.6">27</text>
<text x="169.6" y="127.9">28</text>
<text x="253.3" y="131.6">0</text>
<text x="253.3" y="129.8">1</text>
<text x="253.3" y="127.9">2</text>
<text x="253.3" y="126">3</text>
<text x="257" y="130.7">DM</text>
<text x="257" y="128.8">DP</text>
<text x="257" y="127">GND</text>
<text x="5.4" y="132.3">C</text>
<text x="111.7" y="135.4">5</text>
<text x="115.3" y="132.6">SW3</text>
<text x="115.3" y="136.3">SW4</text>
<text x="161.2" y="136.3">VOUT2</text>
<text x="161.2" y="132.6">VOUT3</text>
<text x="169.6" y="135.4">26</text>
<text x="257" y="132.6">VBUS</text>
<text x="290.5" y="132.3">C</text>
<text x="111.7" y="139.1">6</text>
<text x="111.7" y="142.8">7</text>
<text x="115.3" y="140">SW5</text>
<text x="115.3" y="143.7">BST</text>
<text x="159.7" y="143.7">LED4/I2C</text>
<text x="161.2" y="140">VOUT1</text>
<text x="169.6" y="142.8">24</text>
<text x="169.6" y="139.1">25</text>
<text x="111.7" y="146.5">8</text>
<text x="115.3" y="147.5">VDRV</text>
<text x="159.3" y="147.5">LED3/IRQ</text>
<text x="169.6" y="146.5">23</text>
<text x="110.8" y="154">10</text>
<text x="111.7" y="150.3">9</text>
<text x="115.3" y="151.2">VOUT_C</text>
<text x="115.3" y="154.9">VBUS_C</text>
<text x="158.8" y="151.2">LED2/SDA</text>
<text x="158.9" y="154.9">LED1/SCK</text>
<text x="169.6" y="150.3">22</text>
<text x="169.6" y="154">21</text>
<text x="123" y="166.8" transform="rotate(-90 123 166.8)">11</text>
<text x="123.9" y="162.3" transform="rotate(-90 123.9 162.3)">VBUS_A</text>
<text x="126.7" y="166.8" transform="rotate(-90 126.7 166.8)">12</text>
<text x="127.6" y="162.3" transform="rotate(-90 127.6 162.3)">VOUT_A</text>
<text x="130.4" y="166.8" transform="rotate(-90 130.4 166.8)">13</text>
<text x="131.4" y="162.3" transform="rotate(-90 131.4 162.3)">AGND</text>
<text x="134.2" y="166.8" transform="rotate(-90 134.2 166.8)">14</text>
<text x="135.1" y="162.3" transform="rotate(-90 135.1 162.3)">BATCSP</text>
<text x="137.9" y="166.8" transform="rotate(-90 137.9 166.8)">15</text>
<text x="138.8" y="162.3" transform="rotate(-90 138.8 162.3)">BAT</text>
<text x="141.6" y="166.8" transform="rotate(-90 141.6 166.8)">16</text>
<text x="142.6" y="162.3" transform="rotate(-90 142.6 162.3)">NTC</text>
<text x="145.3" y="166.8" transform="rotate(-90 145.3 166.8)">17</text>
<text x="146.3" y="162.3" transform="rotate(-90 146.3 162.3)">BSET/HLED</text>
<text x="149.1" y="166.8" transform="rotate(-90 149.1 166.8)">18</text>
<text x="150" y="162.3" transform="rotate(-90 150 162.3)">VCC</text>
<text x="152.8" y="166.8" transform="rotate(-90 152.8 166.8)">19</text>
<text x="153.7" y="162.3" transform="rotate(-90 153.7 162.3)">KEY</text>
<text x="156.5" y="166.8" transform="rotate(-90 156.5 166.8)">20</text>
<text x="157.5" y="162.3" transform="rotate(-90 157.5 162.3)">WLED</text>
<text x="5.3" y="184">D</text>
<text x="290.5" y="184">D</text>
<text x="224.9" y="191.2">Title</text>
<text x="224.9" y="196.8">Size</text>
<text x="234.2" y="196.8">Number</text>
<text x="271.5" y="196.8">Revision</text>
<text x="224.9" y="202.4">Date:</text>
<text x="225.8" y="199.6">A3</text>
<text x="233.3" y="202.4">2018/7/20</text>
<text x="262.2" y="202.4">Sheet</text>
<text x="271" y="202.4">of</text>
<text x="21.7" y="207.1">1</text>
<text x="57.8" y="207.1">2</text>
<text x="93.9" y="207.1">3</text>
<text x="130" y="207.1">4</text>
<text x="166.1" y="207.1">5</text>
<text x="202.2" y="207.1">6</text>
<text x="224.9" y="204.3">File:</text>
<text x="233.3" y="204.3">C:\Users\..\PiBattery-B.SchDoc</text>
<text x="238.4" y="207.1">7</text>
<text x="262.2" y="204.3">Drawn By:</text>
<text x="274.4" y="207.1">8</text>
</g>
<g font-size="1.7" fill="#000080">
<text x="166.2" y="9.8">R8</text>
<text x="28.3" y="14.3">J3</text>
<text x="145.7" y="16.2">U2</text>
<text x="166.2" y="13.2">1k</text>
<text x="179.3" y="16.2">M4</text>
<text x="205.3" y="16.2">M5</text>
<text x="237.8" y="16.2">R9</text>
<text x="250.1" y="14.3">M6</text>
<text x="84.2" y="18">M1</text>
<text x="114" y="19.9">J2</text>
<text x="128.9" y="21">R7</text>
<text x="237.8" y="18">1k</text>
<text x="114" y="27.3">CON2</text>
<text x="128.9" y="24.3">100</text>
<text x="132.7" y="25.5">C14</text>
<text x="138.3" y="25.5">0.1uf</text>
<text x="145.7" y="29.2">DW01</text>
<text x="179.3" y="29.2">8205</text>
<text x="205.3" y="29.2">8205</text>
<text x="239.1" y="25.1">D7</text>
<text x="239.1" y="26.9">LED</text>
<text x="250.1" y="27.3">8205</text>
<text x="71.2" y="31.8">C11</text>
<text x="71.2" y="33.7">10uf</text>
<text x="84.2" y="31.1">8205</text>
<text x="28.3" y="38.5">USB-TYPE-C-16PIN</text>
<text x="28.3" y="57.1">J5</text>
<text x="184.8" y="59">M2</text>
<text x="255.6" y="62.7">J1</text>
<text x="69.3" y="66.4">M3</text>
<text x="212.8" y="70.9">C10</text>
<text x="184.8" y="72">8205</text>
<text x="212.8" y="72.8">10uf</text>
<text x="218.4" y="77.6">S1</text>
<text x="28.3" y="79.5">USB_MICRO_B-5M4P</text>
<text x="58.1" y="80.2">C13</text>
<text x="58.1" y="82.1">10uf</text>
<text x="69.3" y="79.5">8205</text>
<text x="218.4" y="79.5">switch</text>
<text x="255.6" y="103.7">40HEADER-A</text>
<text x="174" y="109.3">U1</text>
<text x="174" y="111.1">SW6124</text>
<text x="73.8" y="114.9">C1</text>
<text x="255.6" y="118.6">J4</text>
<text x="73" y="123.4">R1</text>
<text x="73.8" y="120.5">0.1uf</text>
<text x="87.9" y="122.3">L1</text>
<text x="62.6" y="131.6">R6</text>
<text x="69.3" y="130.5">C5</text>
<text x="73" y="126.8">5mR</text>
<text x="86.1" y="130.5">C6</text>
<text x="87.9" y="126">2.2uH</text>
<text x="101" y="130.5">C7</text>
<text x="184.8" y="128.7">C2</text>
<text x="184.8" y="130.5">22uf</text>
<text x="192.3" y="128.7">C3</text>
<text x="192.3" y="130.5">22uf</text>
<text x="199.7" y="128.7">C4</text>
<text x="199.7" y="130.5">22uf</text>
<text x="62.6" y="133.5">10K</text>
<text x="69.3" y="132.4">22uf</text>
<text x="86.1" y="132.4">22uf</text>
<text x="101" y="132.4">0.1uf</text>
<text x="255.6" y="135.4">USB-TYPE-A-0-5</text>
<text x="253.6" y="149.3">TP1</text>
<text x="270.4" y="149.3">TP7</text>
<text x="91.7" y="151">C8</text>
<text x="91.7" y="152.9">1uf</text>
<text x="179.3" y="154">D1</text>
<text x="186.7" y="154">LED</text>
<text x="253.6" y="153.1">TP2</text>
<text x="270.4" y="153.1">TP8</text>
<text x="179.3" y="161.4">D2</text>
<text x="186.7" y="161.4">LED</text>
<text x="253.6" y="156.8">TP3</text>
<text x="253.6" y="160.5">TP4</text>
<text x="270.4" y="160.5">TP10</text>
<text x="270.4" y="156.8">TP9</text>
<text x="57" y="165.2">C12</text>
<text x="179.3" y="167">D3</text>
<text x="186.7" y="167">LED</text>
<text x="253.6" y="164.2">TP5</text>
<text x="253.6" y="168">TP6</text>
<text x="57" y="170.8">22uf</text>
<text x="97.3" y="175.6">R3</text>
<text x="97.3" y="178.9">NC</text>
<text x="151.3" y="177.1">C9</text>
<text x="151.3" y="178.9">1uf</text>
<text x="179.3" y="174.5">D4</text>
<text x="186.7" y="174.5">LED</text>
<text x="87.6" y="181.7">D6</text>
<text x="97.3" y="183">R4</text>
<text x="179.3" y="181.9">D5</text>
<text x="186.7" y="181.9">LED</text>
<text x="87.6" y="189.7">LED</text>
<text x="97.3" y="186.4">1k</text>
</g>
<g font-size="1.7" fill="#800000">
<text x="231.4" y="10.6">B+</text>
<text x="235.2" y="10.6">P+</text>
<text x="270.6" y="10.6">C+</text>
<text x="13.4" y="14.3">GND</text>
<text x="15.3" y="21.7">DM-C</text>
<text x="15.3" y="23.6">DP-C</text>
<text x="54.4" y="18">VBUS-C</text>
<text x="54.4" y="19.9">CC2</text>
<text x="54.4" y="21.7">DP-C</text>
<text x="54.4" y="23.6">DM-C</text>
<text x="74.9" y="23.6">VOUT</text>
<text x="74.9" y="19.9">VBUS-C 1</text>
<text x="99.1" y="23.6">VOUT</text>
<text x="99.1" y="19.9">GATE-C</text>
<text x="125.2" y="21.7">B+</text>
<text x="224" y="18">P-</text>
<text x="15.3" y="25.5">CC1</text>
<text x="54.4" y="27.3">VBUS-C</text>
<text x="99.1" y="27.3">GATE-C</text>
<text x="125.2" y="25.5">B-</text>
<text x="13.4" y="32.9">GND</text>
<text x="235.2" y="32.9">P-</text>
<text x="270.6" y="32.9">C-</text>
<text x="19" y="38.5">GND</text>
<text x="52.6" y="38.5">GND</text>
<text x="67.5" y="38.5">GND</text>
<text x="47.3" y="59.9">GND</text>
<text x="175.5" y="64.6">VOUT</text>
<text x="175.5" y="60.9">VBUS-A 1</text>
<text x="199.7" y="64.6">VOUT</text>
<text x="199.7" y="60.9">GATE-A</text>
<text x="225.8" y="62.7">5V-OUT</text>
<text x="268.7" y="64.6">5V-OUT</text>
<text x="84.2" y="68.3">GATE-B</text>
<text x="175.5" y="68.3">VBUS-A 3</text>
<text x="199.7" y="68.3">GATE-A</text>
<text x="45.1" y="72">DP-B</text>
<text x="45.1" y="75.8">VBUS-B</text>
<text x="45.1" y="73.9">DM-B</text>
<text x="60" y="72">VOUT</text>
<text x="84.2" y="72">VOUT</text>
<text x="84.2" y="75.8">GATE-B</text>
<text x="175.5" y="73.9">VOUT_A</text>
<text x="209.1" y="79.5">GND</text>
<text x="54.4" y="86.9">GND</text>
<text x="113.7" y="97.2">GND</text>
<text x="270.6" y="100">GND</text>
<text x="124.8" y="102.2" transform="rotate(-90 124.8 102.2)">DM-B</text>
<text x="136" y="102.2" transform="rotate(-90 136 102.2)">DP-C</text>
<text x="139.8" y="102.2" transform="rotate(-90 139.8 102.2)">DM-C</text>
<text x="143.5" y="102.2" transform="rotate(-90 143.5 102.2)">CC2</text>
<text x="147.2" y="102.2" transform="rotate(-90 147.2 102.2)">CC1</text>
<text x="150.9" y="102.2" transform="rotate(-90 150.9 102.2)">GATE-C</text>
<text x="154.7" y="102.2" transform="rotate(-90 154.7 102.2)">GATE-A</text>
<text x="158.4" y="102.2" transform="rotate(-90 158.4 102.2)">GATE-B</text>
<text x="244.5" y="105.6">GND</text>
<text x="50.7" y="124.2">C+</text>
<text x="80.5" y="124.2">BATCSP</text>
<text x="102.8" y="124.2">SW</text>
<text x="102.8" y="120.5">DP-B</text>
<text x="173.7" y="120.5">VBUS-B</text>
<text x="179.3" y="124.2">VOUT</text>
<text x="242.3" y="121.4">GND</text>
<text x="50.7" y="126">NTC</text>
<text x="50.7" y="127.9">C-</text>
<text x="242.6" y="131.6">5V-OUT</text>
<text x="54.4" y="133.5">GND</text>
<text x="196.1" y="137.2">GND</text>
<text x="60" y="140.9">GND</text>
<text x="65.6" y="139.1">GND</text>
<text x="82.4" y="139.1">GND</text>
<text x="102.8" y="142.8">BST</text>
<text x="244.5" y="146.5">GATE-C</text>
<text x="261.3" y="146.5">B+</text>
<text x="101" y="154">VBUS-C</text>
<text x="101" y="150.3">VOUT</text>
<text x="244.5" y="150.3">GATE-A</text>
<text x="244.5" y="154">GATE-B</text>
<text x="88" y="161.4">GND</text>
<text x="244.5" y="157.7">KEY</text>
<text x="261.3" y="157.7">B-</text>
<text x="48.8" y="167">BATCSP</text>
<text x="61.8" y="167">B+</text>
<text x="242.7" y="170.8">GND</text>
<text x="123" y="174.8" transform="rotate(-90 123 174.8)">VBUS-A</text>
<text x="126.7" y="174.8" transform="rotate(-90 126.7 174.8)">VOUT_A</text>
<text x="134.2" y="174.8" transform="rotate(-90 134.2 174.8)">BATCSP</text>
<text x="137.9" y="174.8" transform="rotate(-90 137.9 174.8)">B+</text>
<text x="141.6" y="174.8" transform="rotate(-90 141.6 174.8)">NTC</text>
<text x="152.8" y="174.8" transform="rotate(-90 152.8 174.8)">KEY</text>
<text x="78.3" y="184.7">GND</text>
<text x="129" y="181.9">GND</text>
<text x="147.6" y="187.5">GND</text>
</g>
<text font-size="1.4" fill="#000080" x="127.5" y="71.8">aveshare</text>
</svg>
